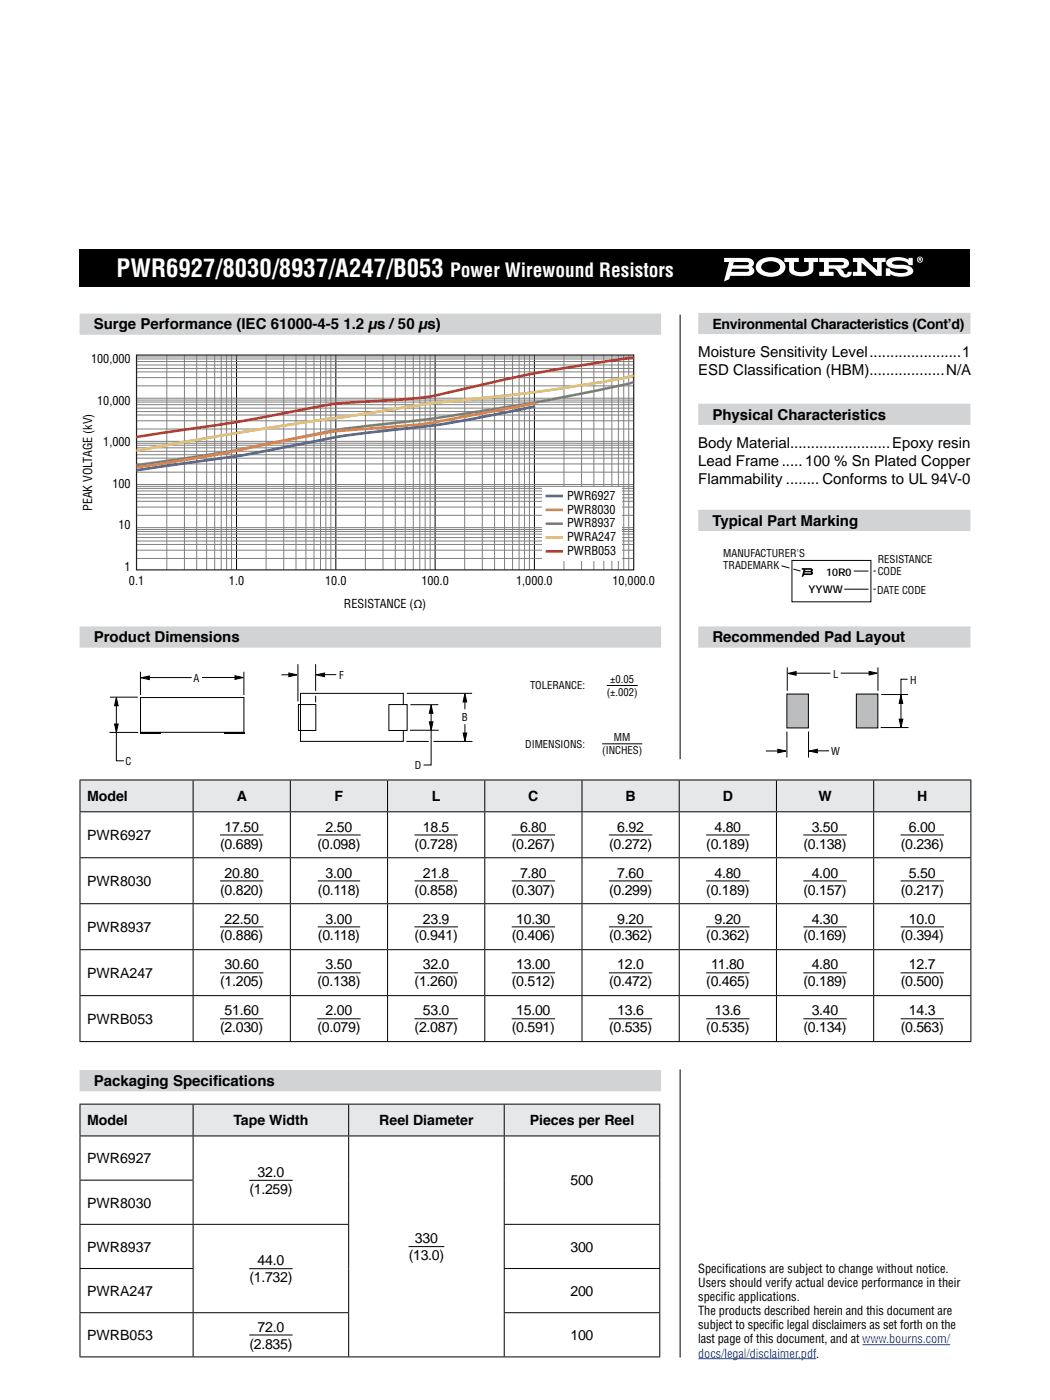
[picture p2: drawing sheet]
<svg xmlns="http://www.w3.org/2000/svg" width="210mm" height="279mm" viewBox="0 0 210 279" stroke-linecap="round" stroke-linejoin="round" font-family="sans-serif">
<path d="M15.9 49.7h177.8v7.5h-177.8z" fill="#000"/>
<g fill="#fff">
<path d="M156.5 51.5h2.9v.8h-1v1.4a1.59 1.59 0 0 0 1.9 .6 1.04 1.04 0 0 0 1.1-.6v-1.4h-.9v-.8h2.8v.8h-1v1.5a2.1 2.1 0 0 1-2.3 1.3 2.91 2.91 0 0 1-2.4-.8l-.1-2h-1z"/>
<path d="M170.2 51.5h2.2l2.6 2.5v-1.7h-.8v-.8h2.5v.8h-.7v2.8h-1.2l-2.9-2.7v1.9h.9v.8h-2.6v-.8h.9v-2h-.9z"/>
<path d="M177.3 51.7a4.5 4.5 0 0 1 4 .1v-.3h.9v1.4h-.8a2.21 2.21 0 0 0-2.7-.8l-.6 .2-.1 .3 .5 .2h1.1a2.68 2.68 0 0 1 2.6 1 .91 .91 0 0 1-.8 1.2 4.4 4.4 0 0 1-3.7-.3v.4h-.9v-1.6h.7a2.17 2.17 0 0 0 2.3 1l1.1-.2 .3-.3a2.62 2.62 0 0 0-2.3-.4 2.54 2.54 0 0 1-1.9-.7l-.2-.4 .2-.5z"/>
<path d="M183.5 51.6v.2l.2-.1v-.1zM183.3 51.5h.5l-.1 .3 .2 .4h-.2l-.1-.3-.1 .3h-.2zM183.1 51.8a.5 .5 0 0 0 1 0 .5 .5 0 0 0-1 0zM183 51.8a.61 .61 0 0 1 1.2 0 .61 .61 0 0 1-1.2 0z"/>
<path d="M146.1 53.6h3l.2 .1 .2 .2-.2 .3-.4 .1h-3zM146.5 52.3h2.6l.4 .3-.2 .3h-.4h-2.6zM144.5 51.5v.8h1l-1 3.9 1-.5 .2-.6h3.6a.99 .99 0 0 0 1.1-.6 .99 .99 0 0 0-.4-1.3 .93 .93 0 0 0 .4-1 .93 .93 0 0 0-.9-.7z"/>
<path d="M152.2 52.6a2.59 2.59 0 0 1 3.4 .3 1.1 1.1 0 0 1-1.2 1.5 2 2 0 0 1-2.5-1.1zM151.4 52.1a1.58 1.58 0 0 0-.5 1.5 1.58 1.58 0 0 0 1.1 1.2 3.8 3.8 0 0 0 4.5-.6 1.72 1.72 0 0 0-1.3-2.7 4.2 4.2 0 0 0-3.8 .6z"/>
<path d="M165.4 52.3h2.6l.4 .3-.2 .3h-.4h-2.4zM163.5 51.5v.8h.9v2h-.9v.8h2.9v-.8h-1v-.7a1.55 1.55 0 0 1 2 1 1.42 1.42 0 0 0 1.3 .8 1.42 1.42 0 0 0 1.3-.8v-.3h-.8l-.1 .2-.3 .3a.59 .59 0 0 1-.5-.7l-.6-.5a1.27 1.27 0 0 0 1.7-1.3 1.39 1.39 0 0 0-1.4-.8z"/>
</g>
<path d="M15.9 64.7h116M139.3 64.6h54.4M139.3 82.7h54.4M139.3 103.8h54.4" fill="none" stroke="#d1d3d4" stroke-width="4.2" stroke-linecap="butt"/>
<g fill="none" stroke="#000" stroke-width=".2">
<path d="M47.2 70.9v42.8M67 70.9v42.8M86.8 70.9v42.8M106.7 70.9v42.8M135.7 62.8v88.7M156 112.9l1.5 .5M158 111.8h15.8v8.3h-15.8zM158.3 113.6l1.5 .4M168.5 117.6h4.8M170.4 114h2.9M174.3 117.6h.5M174.3 114h.5"/>
<path d="M135.7 213.4v57.5"/>
</g>
<path d="M160 113.4h2l.2 .3-.1 .4a.39 .39 0 0 1 .1 .4 .39 .39 0 0 1-.4 .3h-1.3l-.1 .2-.4 .2 .2-.9 1.5 .1 .2-.1h-1.7l.1-.5 1.2 .1 .3-.1h-1.5l.1-.1h-.4z" fill="#000"/>
<g fill="none" stroke="#808080" stroke-width=".2">
<path d="M27.2 79.8h99.3M27.2 79.5h99.3M27.2 77h99.3M27.2 75.4h99.3M27.2 74.2h99.3M27.2 73.5h99.3M27.2 72.8h99.3M27.2 72.2h99.3M27.2 71.6h99.3M27.2 71.2h99.3M33.3 70.9v42.8M36.8 70.9v42.8"/>
<path d="M39.3 70.9v42.8M41.2 70.9v42.8M42.8 70.9v42.8M44.1 70.9v42.8M45.2 70.9v42.8M46.2 70.9v42.8M53.1 70.9v42.8M56.6 70.9v42.8M59.1 70.9v42.8M61.1 70.9v42.8M62.7 70.9v42.8M64 70.9v42.8"/>
<path d="M65 70.9v42.8M66 70.9v42.8M72.9 70.9v42.8M76.4 70.9v42.8M78.9 70.9v42.8M80.9 70.9v42.8M82.5 70.9v42.8M83.8 70.9v42.8M84.8 70.9v42.8M85.8 70.9v42.8M92.7 70.9v42.8M96.3 70.9v42.8"/>
<path d="M98.7 70.9v42.8M100.7 70.9v42.8M102.3 70.9v42.8M103.6 70.9v42.8M104.7 70.9v42.8M105.7 70.9v42.8M112.6 70.9v42.8M116.1 70.9v42.8M118.5 70.9v42.8M120.5 70.9v42.8M122.1 70.9v42.8M123.4 70.9v42.8"/>
<path d="M124.5 70.9v42.8M125.5 70.9v42.8M27.2 99.4h99.3M27.2 98.7h99.3M27.2 98h99.3M27.2 97.5h99.3M27.2 97.1h99.3M27.2 96.7h99.3M27.2 94.2h99.3M27.2 92.6h99.3M27.2 91.4h99.3M27.2 90.7h99.3"/>
<path d="M27.2 90.1h99.3M27.2 89.4h99.3M27.2 88.9h99.3M27.2 88.5h99.3M27.2 88.1h99.3M27.2 85.6h99.3M27.2 84h99.3M27.2 82.8h99.3M27.2 82.1h99.3M27.2 81.5h99.3M27.2 80.8h99.3M27.2 80.2h99.3"/>
<path d="M27.2 111.4h99.3M27.2 109.8h99.3M27.2 108.7h99.3M27.2 108h99.3M27.2 107.3h99.3M27.2 106.6h99.3M27.2 106.1h99.3M27.2 105.7h99.3M27.2 105.3h99.3M27.2 102.8h99.3M27.2 101.2h99.3M27.2 100h99.3"/>
</g>
<path d="M27.2 70.9h99.3v42.8h-99.3z" fill="none" stroke="#231f20" stroke-width=".24"/>
<path d="M108.1 97.2h15.9v14.7h-15.9z" fill="#fff"/>
<path d="M106.8 81.1a232.2 232.2 0 0 1-33.6 5.3l-7 1a297.5 297.5 0 0 1-26.9 4.7l-12.1 1.8M108.9 99h3.5" fill="none" stroke="#325cae" stroke-width=".52"/>
<path d="M106.8 80.4l-15.4 3a94.2 94.2 0 0 1-16.8 2.1l-1.7 .1a78.3 78.3 0 0 0-15.4 2.2l-1.8 .4a310.7 310.7 0 0 1-28.5 5.1M108.9 101.8h3.5" fill="none" stroke="#de8143" stroke-width=".52"/>
<path d="M126.4 76.3l-2.3 .6a534.3 534.3 0 0 1-56.3 8.8l-5.5 1.1a334.2 334.2 0 0 1-35.1 6M108.9 104.5h3.5" fill="none" stroke="#7caa55" stroke-width=".52"/>
<path d="M126.4 74.9a242.9 242.9 0 0 1-23.3 3.8 356.2 356.2 0 0 0-24.8 3l-31.8 4.8-19.3 3.5M108.9 107.3h3.5" fill="none" stroke="#f5c146" stroke-width=".52"/>
<path d="M126.4 71.4a316.2 316.2 0 0 0-39.4 7.5 198.2 198.2 0 0 1-19.3 1.6l-3.6 .5a415 415 0 0 1-33.8 5.7l-3.1 .5M108.9 110h3.5" fill="none" stroke="#ed1c24" stroke-width=".52"/>
<path d="M15.9 127.1h116M139.3 127.1h54.4" fill="none" stroke="#d1d3d4" stroke-width="4.2" stroke-linecap="butt"/>
<g fill="none" stroke="#000" stroke-width=".2">
<path d="M21.9 139.1h5.6M23.2 139.2l.4 1.7h-.7zM23.2 140v11.8h1.5M28 134.1v4.6M28 139.2h20.7v6.9h-20.7zM28.2 135.3l1.6-.4v.7zM29.5 135.2h8.8M40.3 135.2h7.3M46.9 134.9l1.6 .3-1.6 .4zM48.7 134.1v4.6M56.2 134.7h2.9M57.6 134.3l1.7 .4-1.7 .3z"/>
<path d="M59.5 132.6v7.4M63 132.6v5.3M63 138.9v1.3M63.1 134.7l1.7-.4v.7zM64.5 134.6h2.6M81.2 138.4h13M92.8 138.4l.3 1.7h-.7zM92.8 139.2v2.3M121.1 136.8h6.2M21.8 146.2h5.8M22.9 144.5h.7l-.4 1.6zM59.6 140.6h3.4v5.2h-3.4z"/>
<path d="M77.6 140.6h3.7v5.2h-3.7zM80.5 140.6v-2.2h-20.5v9.6h20.5v-2.2M81.1 148h4.5M81.8 145.7h5.7M81.9 140.6h5.6M85.7 144.1h.7l-.4 1.6zM86 140.7l.4 1.7h-.7zM86 141.5v11.2h-1.5M86.5 148h7.8M92.4 146.3h.8l-.4 1.6zM92.8 144.5v2.7M120.2 148.4h8"/>
</g>
<path d="M28 146.3h4M44.8 146.3h4" fill="none" stroke="#000" stroke-width=".29"/>
<path d="M28.2 135.3l1.6-.4v.7zM46.9 134.9l1.6 .3-1.6 .4zM57.6 134.3l1.7 .4-1.7 .3zM63.1 134.7l1.7-.4v.7zM22.9 144.5h.7l-.4 1.6zM23.2 139.2l.4 1.7h-.7zM85.7 144.1h.7l-.4 1.6zM86 140.7l.4 1.7h-.7zM92.4 146.3h.8l-.4 1.6zM92.8 138.4l.3 1.7h-.7z" fill="#000"/>
<path d="M15.9 155.6h177.8v55h-177.8z" fill="#fff"/>
<path d="M16 155.7h22.5v6.3h-22.5zM38.5 155.7h19.4v6.3h-19.4zM57.9 155.7h19.4v6.3h-19.4zM77.3 155.7h19.4v6.3h-19.4zM96.7 155.7h19.5v6.3h-19.5zM116.2 155.7h19.4v6.3h-19.4zM135.6 155.7h19.4v6.3h-19.4zM155 155.7h19.4v6.3h-19.4zM174.4 155.7h19.4v6.3h-19.4z" fill="#e6e7e8"/>
<path d="M16 162h22.5v9.2h-22.5zM38.5 162h19.4v9.2h-19.4zM57.9 162h19.4v9.2h-19.4zM77.3 162h19.4v9.2h-19.4zM96.7 162h19.5v9.2h-19.5zM116.2 162h19.4v9.2h-19.4zM135.6 162h19.4v9.2h-19.4zM155 162h19.4v9.2h-19.4zM174.4 162h19.4v9.2h-19.4zM16 171.2h22.5v9.2h-22.5zM38.5 171.2h19.4v9.2h-19.4zM57.9 171.2h19.4v9.2h-19.4zM77.3 171.2h19.4v9.2h-19.4zM96.7 171.2h19.5v9.2h-19.5zM116.2 171.2h19.4v9.2h-19.4zM135.6 171.2h19.4v9.2h-19.4zM155 171.2h19.4v9.2h-19.4zM174.4 171.2h19.4v9.2h-19.4zM16 180.4h22.5v9.1h-22.5zM38.5 180.4h19.4v9.1h-19.4zM57.9 180.4h19.4v9.1h-19.4zM77.3 180.4h19.4v9.1h-19.4zM96.7 180.4h19.5v9.1h-19.5zM116.2 180.4h19.4v9.1h-19.4zM135.6 180.4h19.4v9.1h-19.4zM155 180.4h19.4v9.1h-19.4zM174.4 180.4h19.4v9.1h-19.4zM16 189.5h22.5v9.2h-22.5zM38.5 189.5h19.4v9.2h-19.4zM57.9 189.5h19.4v9.2h-19.4zM77.3 189.5h19.4v9.2h-19.4zM96.7 189.5h19.5v9.2h-19.5zM116.2 189.5h19.4v9.2h-19.4zM135.6 189.5h19.4v9.2h-19.4zM155 189.5h19.4v9.2h-19.4zM174.4 189.5h19.4v9.2h-19.4zM16 198.7h22.5v9.2h-22.5zM38.5 198.7h19.4v9.2h-19.4zM57.9 198.7h19.4v9.2h-19.4zM77.3 198.7h19.4v9.2h-19.4zM96.7 198.7h19.5v9.2h-19.5zM116.2 198.7h19.4v9.2h-19.4zM135.6 198.7h19.4v9.2h-19.4zM155 198.7h19.4v9.2h-19.4zM174.4 198.7h19.4v9.2h-19.4z" fill="#fff"/>
<g fill="none" stroke="#000" stroke-width=".2">
<path d="M15.9 155.7h178M16 155.8v6.1M38.5 155.8v6.1M57.9 155.8v6.1M77.3 155.8v6.1M96.7 155.8v6.1M116.2 155.8v6.1M135.6 155.8v6.1M155 155.8v6.1M174.4 155.8v6.1M193.8 155.8v6.1M15.9 162h178"/>
<path d="M15.9 171.2h178M16 162.1v9M16 171.3v9M38.5 162.1v9M38.5 171.3v9M43.9 166.6h8.7M43.9 175.8h8.7M57.9 162.1v9M57.9 171.3v9M63.3 166.6h8.7M63.4 175.8h8.5M77.3 162.1v9"/>
<path d="M77.3 171.3v9M82.7 166.6h8.7M82.7 175.8h8.7M96.7 162.1v9M96.7 171.3v9M102.1 166.6h8.7M102.1 175.8h8.7M116.2 162.1v9M116.2 171.3v9M121.5 166.6h8.7M121.5 175.8h8.7M135.6 162.1v9"/>
<path d="M135.6 171.3v9M140.9 166.6h8.7M140.9 175.8h8.7M155 162.1v9M155 171.3v9M160.3 166.6h8.7M160.3 175.8h8.7M174.4 162.1v9M174.4 171.3v9M179.7 166.6h8.7M179.7 175.8h8.7M193.8 162.1v9"/>
<path d="M193.8 171.3v9M15.9 180.4h178M15.9 189.5h178M15.9 198.7h178M16 180.4v9M16 189.6v9M16 198.8v9M38.5 180.4v9M38.5 189.6v9M38.5 198.8v9M43.9 185h8.7M43.9 194.2h8.7"/>
<path d="M57.9 180.4v9M57.9 189.6v9M57.9 198.8v9M63.3 194.2h8.7M63.4 185h8.5M77.3 180.4v9M77.3 189.6v9M77.3 198.8v9M82.7 185h8.7M82.7 194.2h8.7M96.7 180.4v9M96.7 189.6v9"/>
<path d="M96.7 198.8v9M102.1 185h8.7M102.1 194.2h8.7M116.2 180.4v9M116.2 189.6v9M116.2 198.8v9M121.5 185h8.7M121.5 194.2h8.7M135.6 180.4v9M135.6 189.6v9M135.6 198.8v9M140.9 185h8.7"/>
<path d="M140.9 194.2h8.7M155 180.4v9M155 189.6v9M155 198.8v9M160.3 185h8.7M160.3 194.2h8.7M174.4 180.4v9M174.4 189.6v9M174.4 198.8v9M179.7 185h8.7M179.7 194.2h8.7M193.8 180.4v9"/>
<path d="M193.8 189.6v9M193.8 198.8v9M15.9 207.9h178M43.9 203.3h8.7M63.3 203.3h8.7M82.7 203.3h8.7M102.1 203.3h8.7M121.5 203.3h8.7M140.9 203.3h8.7M160.3 203.3h8.7M179.7 203.3h8.7"/>
</g>
<path d="M157 138.5h4.3v6.8h-4.3z" fill="#bcbec0"/>
<path d="M157 138.5h4.3v6.8h-4.3z" fill="none" stroke="#000" stroke-width=".2"/>
<path d="M170.9 138.5h4.3v6.8h-4.3z" fill="#bcbec0"/>
<g fill="none" stroke="#000" stroke-width=".2">
<path d="M157.1 133.2v4.7M157.2 134.4l1.7-.4v.8zM158.6 134.4h7.1M167.8 134.3h6.3M170.9 138.5h4.3v6.8h-4.3zM173.4 134l1.7 .4-1.7 .3zM175.2 133.2v4.7M175.9 138.6h5.3M179.8 138.7l.4 1.7h-.8zM181.1 135.6h-1.3v8.4M152.8 149.9h3.8M155.2 149.5l1.7 .4-1.7 .3z"/>
<path d="M157 146v5.2M161.4 146v5.2M161.5 149.9l1.6-.4v.8zM162.9 149.8h2.6M175.8 145.2h5.5M179.5 143.5h.7l-.4 1.7z"/>
</g>
<path d="M157.2 134.4l1.7-.4v.8zM173.4 134l1.7 .4-1.7 .3zM155.2 149.5l1.7 .4-1.7 .3zM161.5 149.9l1.6-.4v.8zM179.5 143.5h.7l-.4 1.7zM179.8 138.7l.4 1.7h-.8z" fill="#000"/>
<path d="M139.3 271.2h23.6M172.1 268.4h17.5" fill="none" stroke="#0042f4" stroke-width=".2"/>
<path d="M15.9 214.5h116v57.1h-116z" fill="#fff"/>
<path d="M15.9 215.7h116" fill="none" stroke="#d1d3d4" stroke-width="4.2" stroke-linecap="butt"/>
<path d="M16 220.4h22.5v6.3h-22.5zM38.5 220.4h31.1v6.3h-31.1zM69.6 220.4h31v6.3h-31zM100.6 220.4h31.1v6.3h-31.1z" fill="#e6e7e8"/>
<path d="M16 226.7h22.5v8.8h-22.5zM38.5 226.7h31.1v17.6h-31.1zM69.6 226.7h31v44.1h-31zM100.6 226.7h31.1v17.6h-31.1zM16 235.5h22.5v8.8h-22.5zM16 244.3h22.5v8.9h-22.5zM38.5 244.3h31.1v17.7h-31.1zM100.6 244.3h31.1v8.9h-31.1zM16 253.2h22.5v8.8h-22.5zM100.6 253.2h31.1v8.8h-31.1zM16 262h22.5v8.8h-22.5zM38.5 262h31.1v8.8h-31.1zM100.6 262h31.1v8.8h-31.1z" fill="#fff"/>
<g fill="none" stroke="#000" stroke-width=".2">
<path d="M15.9 220.4h115.9M15.9 226.7h115.9M15.9 235.5h22.7M16 220.4v6.2M16 226.8v8.6M16 235.6v8.7M38.5 220.4v6.2M38.5 226.8v8.6M38.5 235.6v8.7M49.7 235.6h8.7M69.6 220.4v6.2M69.6 226.8v17.5"/>
<path d="M100.6 220.4v6.2M100.6 226.8v17.5M131.7 220.4v6.2M131.7 226.8v17.5M15.9 244.3h53.8M15.9 253.2h22.7M16 244.4v8.7M16 253.3v8.6M38.5 244.4v8.7M38.5 253.3v8.6M49.7 253.2h8.7M69.6 244.4v17.5"/>
<path d="M81.5 248.8h7.2M100.5 244.3h31.3M100.5 253.2h31.3M100.6 244.4v8.7M100.6 253.3v8.6M131.7 244.4v8.7M131.7 253.3v8.6M15.9 270.8h115.9M15.9 262h53.8M16 262.1v8.6M38.5 262.1v8.6M49.7 266.4h8.7"/>
<path d="M69.6 262.1v8.6M100.5 262h31.3M100.6 262.1v8.6M131.7 262.1v8.6"/>
</g>
<text font-size="4.9" fill="#fff" x="23.3" y="55.3">PWR6927/8030/8937/A247/B053</text>
<text font-size="3.9" fill="#fff" x="89.8" y="55.3">Power Wirewound Resistors</text>
<g font-size="3">
<text x="18.7" y="65.7">Surge Performance (IEC 61000-4-5 1.2 μs / 50 μs)</text>
<text x="139.3" y="71.3">Moisture Sensitivity Level ......................1</text>
<text x="139.3" y="74.9">ESD Classification (HBM)..................N/A</text>
<text x="142.2" y="83.7">Physical Characteristics</text>
<text x="139.3" y="89.5">Body Material........................Epoxy resin</text>
<text x="139.3" y="93.1">Lead Frame .....100 % Sn Plated Copper</text>
<text x="139.4" y="96.7">Flammability ........ Conforms to UL 94V-0</text>
<text x="142.2" y="104.9">Typical Part Marking</text>
<text x="18.7" y="128.2">Product Dimensions</text>
<text x="142.2" y="128.2">Recommended Pad Layout</text>
<text x="18.7" y="216.7">Packaging Specifications</text>
</g>
<g font-size="2.8">
<text x="142.2" y="65.6">Environmental Characteristics (Cont’d)</text>
<text x="17.4" y="159.9">Model</text>
<text x="47.3" y="159.9">A</text>
<text x="66.8" y="159.9">F</text>
<text x="86.2" y="159.9">L</text>
<text x="105.4" y="159.9">C</text>
<text x="124.8" y="159.9">B</text>
<text x="144.2" y="159.9">D</text>
<text x="163.3" y="159.9">W</text>
<text x="183" y="159.9">H</text>
<text x="17.4" y="167.7">PWR6927</text>
<text x="44.8" y="166">17.50</text>
<text x="65" y="166">2.50</text>
<text x="84.4" y="166">18.5</text>
<text x="103.8" y="166">6.80</text>
<text x="123.2" y="166">6.92</text>
<text x="142.6" y="166">4.80</text>
<text x="162" y="166">3.50</text>
<text x="181.4" y="166">6.00</text>
<text x="43.9" y="169.4">(0.689)</text>
<text x="63.3" y="169.4">(0.098)</text>
<text x="82.7" y="169.4">(0.728)</text>
<text x="102.1" y="169.4">(0.267)</text>
<text x="121.6" y="169.4">(0.272)</text>
<text x="141" y="169.4">(0.189)</text>
<text x="160.4" y="169.4">(0.138)</text>
<text x="179.8" y="169.4">(0.236)</text>
<text x="17.4" y="176.8">PWR8030</text>
<text x="43.9" y="178.5">(0.820)</text>
<text x="44.8" y="175.1">20.80</text>
<text x="63.4" y="178.5">(0.118)</text>
<text x="65" y="175.1">3.00</text>
<text x="82.7" y="178.5">(0.858)</text>
<text x="84.4" y="175.1">21.8</text>
<text x="102.1" y="178.5">(0.307)</text>
<text x="103.8" y="175.1">7.80</text>
<text x="121.6" y="178.5">(0.299)</text>
<text x="123.2" y="175.1">7.60</text>
<text x="141" y="178.5">(0.189)</text>
<text x="142.6" y="175.1">4.80</text>
<text x="160.4" y="178.5">(0.157)</text>
<text x="162" y="175.1">4.00</text>
<text x="179.8" y="178.5">(0.217)</text>
<text x="181.4" y="175.1">5.50</text>
<text x="44.8" y="184.3">22.50</text>
<text x="65" y="184.3">3.00</text>
<text x="84.4" y="184.3">23.9</text>
<text x="103" y="184.3">10.30</text>
<text x="123.2" y="184.3">9.20</text>
<text x="142.6" y="184.3">9.20</text>
<text x="162" y="184.3">4.30</text>
<text x="181.4" y="184.3">10.0</text>
<text x="17.4" y="186">PWR8937</text>
<text x="43.9" y="187.7">(0.886)</text>
<text x="63.4" y="187.7">(0.118)</text>
<text x="82.7" y="187.7">(0.941)</text>
<text x="102.1" y="187.7">(0.406)</text>
<text x="121.6" y="187.7">(0.362)</text>
<text x="141" y="187.7">(0.362)</text>
<text x="160.4" y="187.7">(0.169)</text>
<text x="179.8" y="187.7">(0.394)</text>
<text x="17.4" y="195.2">PWRA247</text>
<text x="43.9" y="196.9">(1.205)</text>
<text x="44.8" y="193.5">30.60</text>
<text x="63.3" y="196.9">(0.138)</text>
<text x="65" y="193.5">3.50</text>
<text x="82.7" y="196.9">(1.260)</text>
<text x="84.4" y="193.5">32.0</text>
<text x="102.1" y="196.9">(0.512)</text>
<text x="103" y="193.5">13.00</text>
<text x="121.6" y="196.9">(0.472)</text>
<text x="123.2" y="193.5">12.0</text>
<text x="141" y="196.9">(0.465)</text>
<text x="141.9" y="193.5">11.80</text>
<text x="160.4" y="196.9">(0.189)</text>
<text x="162" y="193.5">4.80</text>
<text x="179.8" y="196.9">(0.500)</text>
<text x="181.4" y="193.5">12.7</text>
<text x="44.8" y="202.7">51.60</text>
<text x="65" y="202.7">2.00</text>
<text x="84.4" y="202.7">53.0</text>
<text x="103" y="202.7">15.00</text>
<text x="123.2" y="202.7">13.6</text>
<text x="142.6" y="202.7">13.6</text>
<text x="162" y="202.7">3.40</text>
<text x="181.4" y="202.7">14.3</text>
<text x="17.4" y="204.3">PWRB053</text>
<text x="43.9" y="206">(2.030)</text>
<text x="63.3" y="206">(0.079)</text>
<text x="82.7" y="206">(2.087)</text>
<text x="102.1" y="206">(0.591)</text>
<text x="121.6" y="206">(0.535)</text>
<text x="141" y="206">(0.535)</text>
<text x="160.4" y="206">(0.134)</text>
<text x="179.8" y="206">(0.563)</text>
<text x="17.4" y="224.6">Model</text>
<text x="46.6" y="224.6">Tape Width</text>
<text x="75.7" y="224.6">Reel Diameter</text>
<text x="105.7" y="224.6">Pieces per Reel</text>
<text x="17.4" y="232.2">PWR6927</text>
<text x="49.8" y="238.3">(1.259)</text>
<text x="51.4" y="234.9">32.0</text>
<text x="113.9" y="236.6">500</text>
<text x="17.4" y="241">PWR8030</text>
<text x="17.4" y="249.8">PWR8937</text>
<text x="81.6" y="251.5">(13.0)</text>
<text x="82.8" y="248.1">330</text>
<text x="113.9" y="249.8">300</text>
<text x="49.8" y="255.9">(1.732)</text>
<text x="51.4" y="252.5">44.0</text>
<text x="17.4" y="258.6">PWRA247</text>
<text x="113.9" y="258.6">200</text>
<text x="17.4" y="267.4">PWRB053</text>
<text x="49.8" y="269.1">(2.835)</text>
<text x="51.4" y="265.8">72.0</text>
<text x="113.9" y="267.4">100</text>
</g>
<g font-size="2.5">
<text x="139.3" y="254">Specifications are subject to change without notice.</text>
<text x="139.3" y="256.8">Users should verify actual device performance in their</text>
<text x="139.3" y="259.6">specific applications.</text>
<text x="139.3" y="262.5">The products described herein and this document are</text>
<text x="139.3" y="265.3">subject to specific legal disclaimers as set forth on the</text>
<text x="139.3" y="268.1">last page of this document, and at www.bourns.com/</text>
</g>
<text font-size="2.5" fill="#0042f4" x="139.3" y="270.9">docs/legal/disclaimer.pdf.</text>
<g font-size="2.4">
<text x="18.2" y="72.4">100,000</text>
<text x="19.4" y="80.7">10,000</text>
<text x="20.6" y="89">1,000</text>
<text x="22.4" y="97.3">100</text>
<text x="113.2" y="99.7">PWR6927</text>
<text x="18.4" y="102" transform="rotate(-90 18.4 102)">PEAK VOLTAGE (kV)</text>
<text x="23.6" y="105.6">10</text>
<text x="113.2" y="102.5">PWR8030</text>
<text x="113.2" y="105.3">PWR8937</text>
<text x="24.9" y="113.9">1</text>
<text x="113.2" y="108">PWRA247</text>
<text x="113.2" y="110.8">PWRB053</text>
<text x="25.7" y="116.8">0.1</text>
<text x="45.7" y="116.8">1.0</text>
<text x="64.9" y="116.8">10.0</text>
<text x="84.1" y="116.8">100.0</text>
<text x="103" y="116.8">1,000.0</text>
<text x="122.2" y="116.8">10,000.0</text>
<text x="68.6" y="121.3">RESISTANCE (Ω)</text>
</g>
<g font-size="2.1">
<text x="144.3" y="111.1">MANUFACTURER'S</text>
<text x="144.3" y="113.6">TRADEMARK</text>
<text x="175.2" y="112.3">RESISTANCE</text>
<text x="161.4" y="118.3">YYWW</text>
<text x="164.9" y="114.9">10R0</text>
<text x="175" y="118.5">DATE CODE</text>
<text x="175.2" y="114.8">CODE</text>
<text x="38.6" y="136">A</text>
<text x="67.7" y="135.5">F</text>
<text x="105.8" y="137.5">TOLERANCE:</text>
<text x="121.8" y="136.3">±0.05</text>
<text x="166.3" y="135.2">L</text>
<text x="181.7" y="136.5">H</text>
<text x="92.2" y="143.9">B</text>
<text x="121.1" y="138.8">(±.002)</text>
<text x="104.8" y="149.2">DIMENSIONS:</text>
<text x="122.5" y="147.9">MM</text>
<text x="25" y="152.7">C</text>
<text x="82.8" y="153.5">D</text>
<text x="120.2" y="150.5">(INCHES)</text>
<text x="165.9" y="150.6">W</text>
</g>
</svg>
